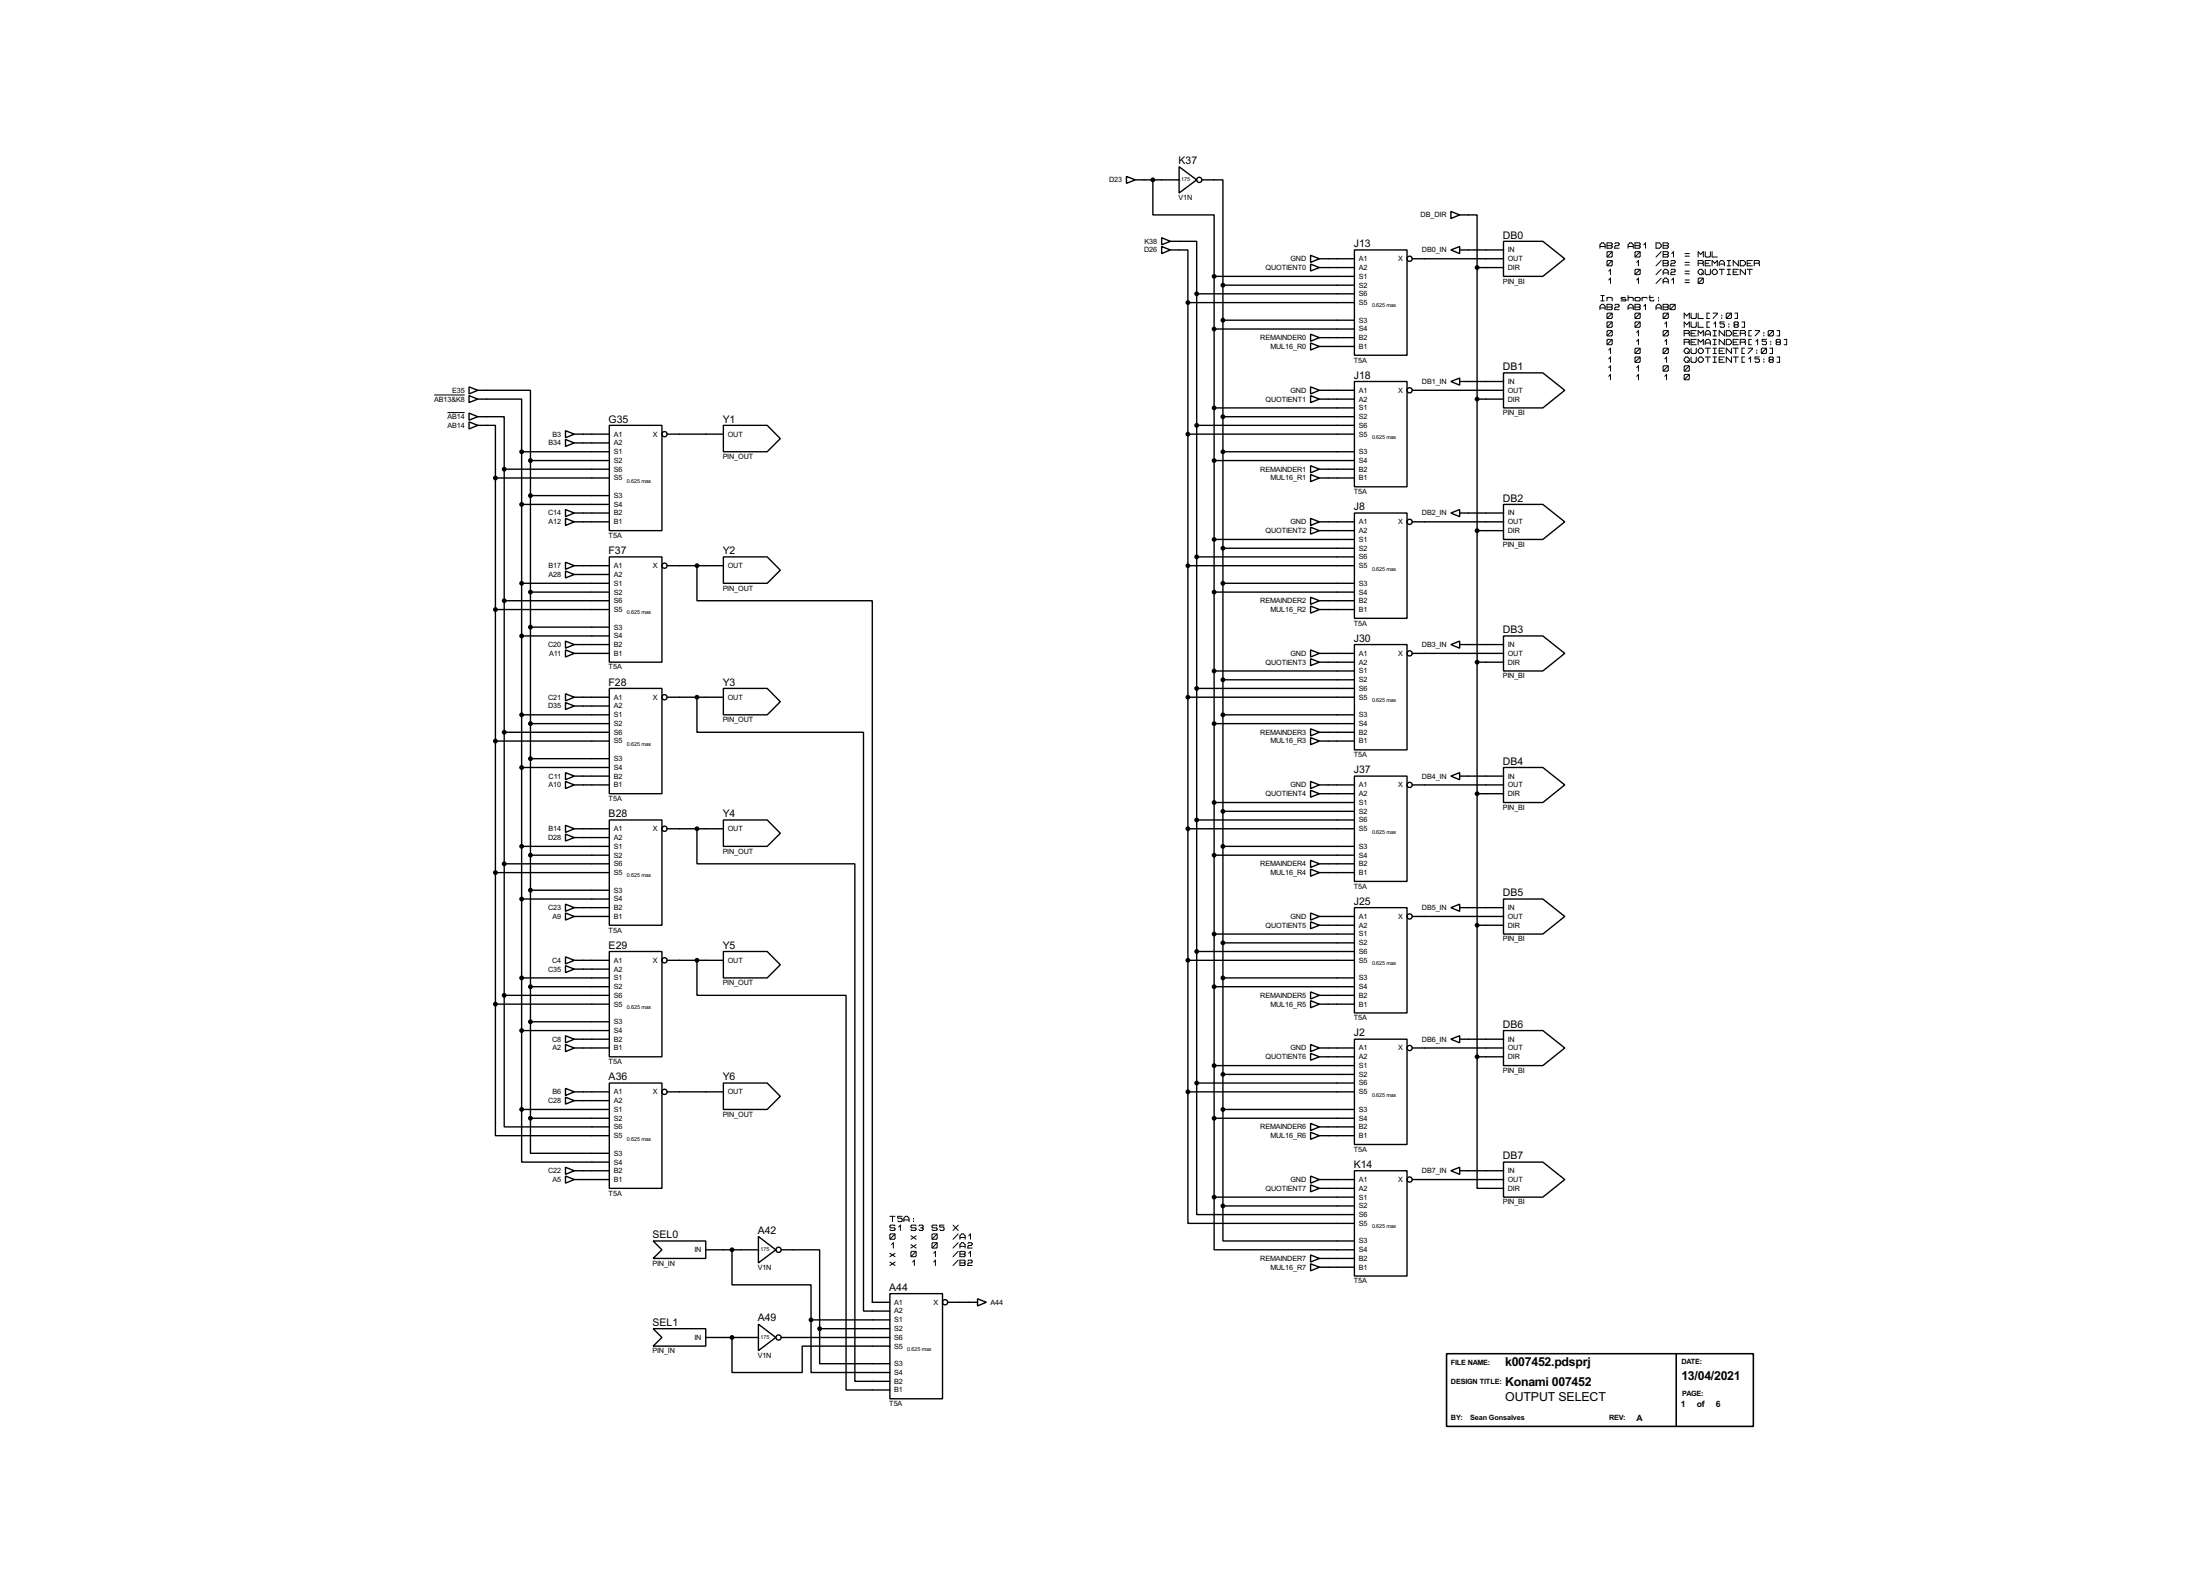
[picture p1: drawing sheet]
<svg xmlns="http://www.w3.org/2000/svg" width="637mm" height="460mm" viewBox="0 0 637 460" stroke-linecap="round" stroke-linejoin="round" font-family="sans-serif">
<g fill="none" stroke="#000" stroke-width=".4">
<path d="M326.4 51.1l2.6 1-2.6 1zM329 52.1h12.7M334.1 52.1v10.2h17.7v17.8M341.7 48.3l5.1 3.8-5.1 3.8zM348.3 52.1h6.1v30.5M336.6 68.9l2.5 1-2.5 1zM336.6 71.4l2.5 1-2.5 1.1zM339.1 69.9h7.7v15.2M339.1 72.4h5.1v15.3M379.8 74l2.5 1-2.5 1zM379.8 76.5l2.5 1-2.5 1zM382.3 75h10.2"/>
<path d="M382.3 77.5h10.2M392.5 72.4h15.2v30.5h-15.2zM409.2 75h26.5M420.4 61.3l2.6 1-2.6 1zM420.4 72.4l2.6-1v2.1zM423 62.3h5v15.2M423 72.4h12.7M428 77.5v228.6M428 77.5h7.7M435.7 69.9h11.4l6.3 5.1-6.3 5.1h-11.4zM344.2 87.7h48.3M344.2 87.7v228.6"/>
<path d="M346.8 85.1h45.7M346.8 85.1v228.6M351.8 80.1h40.7M351.8 80.1v266.7M351.8 95.3h40.7M354.4 82.6h38.1M354.4 92.8h38.1M354.4 82.6v266.7M379.8 99.4l2.5 1-2.5 1zM379.8 96.8l2.5 1-2.5 1.1zM382.3 97.8h10.2M135.9 119.7l2.6 1-2.6 1z"/>
<path d="M135.9 114.6l2.6 1-2.6 1zM135.9 112.1l2.6 1-2.6 1zM138.5 115.6h12.7v15.3M138.5 113.1h15.2v20.3M351.8 118.2h40.7M379.8 112.1l2.5 1-2.5 1zM379.8 114.6l2.5 1-2.5 1zM382.3 113.1h10.2M382.3 115.6h10.2M382.3 100.4h10.2M392.5 110.5h15.2v30.5h-15.2zM409.2 113.1h26.5"/>
<path d="M420.4 110.5l2.6-1v2.1zM423 110.5h12.7M428 115.6h7.7M435.7 108h11.4l6.3 5.1-6.3 5.1h-11.4zM135.9 122.2l2.6 1-2.6 1.1zM138.5 120.7h7.6v15.2M138.5 123.2h5.1v15.3M143.6 138.5h33M143.6 138.5v152.4M146.1 135.9h30.5M146.1 135.9v152.4M151.2 130.9h25.4"/>
<path d="M151.2 130.9v190.5M153.7 133.4h22.9M153.7 133.4v190.5M163.9 127.3l2.5 1-2.5 1zM163.9 124.8l2.5 1-2.5 1zM166.4 125.8h10.2M166.4 128.3h10.2M176.6 123.2h15.2v30.5h-15.2zM193.3 125.8h16.3M209.6 123.2h12.7l3.8 3.9-3.8 3.8h-12.7zM344.2 125.8h48.3M346.8 123.2h45.7"/>
<path d="M351.8 133.4h40.7M354.4 120.7h38.1M354.4 130.9h38.1M379.8 137.5l2.5 1-2.5 1zM379.8 134.9l2.5 1-2.5 1.1zM382.3 138.5h10.2M382.3 135.9h10.2M151.2 146.1h25.4M153.7 143.6h22.9M163.9 147.6l2.5 1-2.5 1.1zM163.9 150.2l2.5 1-2.5 1zM166.4 151.2h10.2"/>
<path d="M166.4 148.6h10.2M351.8 156.3h40.7M354.4 158.8h38.1M379.8 150.2l2.5 1-2.5 1zM379.8 152.7l2.5 1-2.5 1zM382.3 151.2h10.2M382.3 153.7h10.2M392.5 148.6h15.2v30.5h-15.2zM409.2 151.2h26.5M420.4 148.6l2.6-1v2.1zM423 148.6h12.7M428 153.7h7.7"/>
<path d="M435.7 146.1h11.4l6.3 5.1-6.3 5.1h-11.4zM143.6 176.6h33M146.1 174h30.5M151.2 169h25.4M153.7 171.5h22.9M163.9 162.9l2.5 1-2.5 1zM163.9 165.4l2.5 1-2.5 1zM166.4 163.9h10.2M166.4 166.4h10.2M176.6 161.3h15.2v30.5h-15.2zM193.3 163.9h16.3M202 163.9v10.1h50.8v203.2h5.1"/>
<path d="M209.6 161.3h12.7l3.8 3.9-3.8 3.8h-12.7zM344.2 163.9h48.3M346.8 161.3h45.7M351.8 171.5h40.7M354.4 169h38.1M379.8 175.6l2.5 1-2.5 1zM379.8 173l2.5 1-2.5 1.1zM382.3 176.6h10.2M382.3 174h10.2M151.2 184.2h25.4M153.7 181.7h22.9M163.9 185.7l2.5 1-2.5 1.1z"/>
<path d="M163.9 188.3l2.5 1-2.5 1zM166.4 189.3h10.2M166.4 186.7h10.2M176.6 199.4h15.2v30.5h-15.2zM209.6 199.4h12.7l3.8 3.9-3.8 3.8h-12.7zM346.8 199.4h45.7M351.8 194.4h40.7M354.4 196.9h38.1M379.8 188.3l2.5 1-2.5 1zM379.8 190.8l2.5 1-2.5 1zM382.3 189.3h10.2M382.3 191.8h10.2"/>
<path d="M392.5 186.7h15.2v30.5h-15.2zM409.2 189.3h26.5M420.4 186.7l2.6-1v2.1zM423 186.7h12.7M428 191.8h7.7M435.7 184.2h11.4l6.3 5.1-6.3 5.1h-11.4zM143.6 214.7h33M146.1 212.1h30.5M151.2 207.1h25.4M153.7 209.6h22.9M153.7 219.8h22.9M163.9 201l2.5 1-2.5 1z"/>
<path d="M163.9 203.5l2.5 1-2.5 1zM166.4 202h10.2M166.4 204.5h10.2M193.3 202h16.3M202 202v10.1h48.2v167.7h7.7M344.2 202h48.3M351.8 209.6h40.7M354.4 207.1h38.1M379.8 211.1l2.5 1-2.5 1.1zM379.8 213.7l2.5 1-2.5 1zM382.3 212.1h10.2M382.3 214.7h10.2"/>
<path d="M151.2 222.3h25.4M163.9 239.1l2.5 1-2.5 1zM163.9 223.8l2.5 1-2.5 1.1zM163.9 226.4l2.5 1-2.5 1zM166.4 227.4h10.2M166.4 224.8h10.2M176.6 237.5h15.2v30.5h-15.2zM209.6 237.5h12.7l3.8 3.9-3.8 3.8h-12.7zM346.8 237.5h45.7M351.8 232.5h40.7M354.4 235h38.1M379.8 226.4l2.5 1-2.5 1z"/>
<path d="M379.8 228.9l2.5 1-2.5 1zM382.3 227.4h10.2M382.3 229.9h10.2M392.5 224.8h15.2v30.5h-15.2zM409.2 227.4h26.5M420.4 224.8l2.6-1v2.1zM423 224.8h12.7M428 229.9h7.7M435.7 222.3h11.4l6.3 5.1-6.3 5.1h-11.4zM143.6 252.8h33M146.1 250.2h30.5M151.2 245.2h25.4"/>
<path d="M153.7 247.7h22.9M153.7 257.9h22.9M163.9 241.6l2.5 1-2.5 1zM166.4 240.1h10.2M166.4 242.6h10.2M193.3 240.1h16.3M202 240.1v10.1h45.7v149.9h10.2M344.2 240.1h48.3M351.8 247.7h40.7M354.4 245.2h38.1M379.8 251.8l2.5 1-2.5 1zM379.8 249.2l2.5 1-2.5 1.1z"/>
<path d="M382.3 252.8h10.2M382.3 250.2h10.2M151.2 260.4h25.4M163.9 277.2l2.5 1-2.5 1zM163.9 264.5l2.5 1-2.5 1zM163.9 261.9l2.5 1-2.5 1.1zM163.9 279.7l2.5 1-2.5 1zM166.4 265.5h10.2M166.4 278.2h10.2M166.4 262.9h10.2M176.6 275.6h15.2v30.5h-15.2zM193.3 278.2h16.3"/>
<path d="M202 278.2v10.1h43.2v114.3h12.7M209.6 275.6h12.7l3.8 3.9-3.8 3.8h-12.7zM344.2 278.2h48.3M346.8 275.6h45.7M351.8 270.6h40.7M354.4 273.1h38.1M379.8 264.5l2.5 1-2.5 1zM379.8 267l2.5 1-2.5 1zM382.3 265.5h10.2M382.3 268h10.2M392.5 262.9h15.2v30.5h-15.2zM409.2 265.5h26.5"/>
<path d="M420.4 262.9l2.6-1v2.1zM423 262.9h12.7M428 268h7.7M435.7 260.4h11.4l6.3 5.1-6.3 5.1h-11.4zM143.6 290.9v38.1h33M143.6 290.9h33M146.1 288.3v38.1h30.5M146.1 288.3h30.5M151.2 283.3h25.4M151.2 298.5h25.4M153.7 285.8h22.9M153.7 296h22.9"/>
<path d="M166.4 280.7h10.2M351.8 285.8h40.7M354.4 283.3h38.1M379.8 289.9l2.5 1-2.5 1zM379.8 287.3l2.5 1-2.5 1.1zM382.3 290.9h10.2M382.3 288.3h10.2M435.7 298.5h11.4l6.3 5.1-6.3 5.1h-11.4zM163.9 300l2.5 1-2.5 1.1zM163.9 302.6l2.5 1-2.5 1zM163.9 317.8l2.5 1-2.5 1zM163.9 315.3l2.5 1-2.5 1z"/>
<path d="M166.4 303.6h10.2M166.4 316.3h10.2M166.4 301h10.2M166.4 318.8h10.2M176.6 313.7h15.2v30.5h-15.2zM193.3 316.3h16.3M209.6 313.7h12.7l3.8 3.9-3.8 3.8h-12.7zM344.2 316.3v38.1h48.3M344.2 316.3h48.3M346.8 313.7v38.1h45.7M346.8 313.7h45.7M351.8 308.7h40.7"/>
<path d="M354.4 311.2h38.1M379.8 302.6l2.5 1-2.5 1zM379.8 305.1l2.5 1-2.5 1zM382.3 303.6h10.2M382.3 306.1h10.2M392.5 301h15.2v30.5h-15.2zM409.2 303.6h26.5M420.4 301l2.6-1v2.1zM423 301h12.7M428 306.1v38.1h7.7M428 306.1h7.7M151.2 321.4v15.2h25.4"/>
<path d="M151.2 321.4h25.4M153.7 323.9v10.2h22.9M153.7 323.9h22.9M163.9 338.1l2.5 1-2.5 1.1zM166.4 339.1h10.2M351.8 323.9h40.7M354.4 321.4h38.1M379.8 328l2.5 1-2.5 1zM379.8 325.4l2.5 1-2.5 1.1zM382.3 329h10.2M382.3 326.4h10.2M392.5 339.1h15.2v30.5h-15.2z"/>
<path d="M420.4 339.1l2.6-1v2.1zM423 339.1h12.7M435.7 336.6h11.4l6.3 5.1-6.3 5.1h-11.4zM163.9 340.7l2.5 1-2.5 1zM166.4 341.7h10.2M189.3 359.5h15.2v5h-15.2l2.5-2.5zM219.8 358.2l5 3.8-5 3.8zM351.8 346.8v15.2h40.7M351.8 346.8h40.7M354.4 349.3v10.2h38.1M354.4 349.3h38.1M379.8 340.7l2.5 1-2.5 1z"/>
<path d="M379.8 343.2l2.5 1-2.5 1zM382.3 341.7h10.2M382.3 344.2h10.2M409.2 341.7h26.5M204.5 362h15.3M212.1 362v10.2h22.9v10.1M226.4 362h11.1v22.9M257.9 374.7h15.2v30.5h-15.2zM274.6 377.2h8.7M283.3 376.2l2.5 1-2.5 1.1zM379.8 363.5l2.5 1-2.5 1.1zM379.8 366.1l2.5 1-2.5 1z"/>
<path d="M382.3 364.5h10.2M382.3 367.1h10.2M189.3 384.9h15.2v5h-15.2l2.5-2.5zM204.5 387.4h15.3M212.1 387.4v10.2h20.4v-7.7h25.4M219.8 383.6l5 3.8-5 3.8zM226.4 387.4h31.5M235 382.3v15.3h22.9M235 382.3h22.9M237.5 384.9v10.1h20.4M237.5 384.9h20.4"/>
<circle cx="347.5" cy="52.1" r=".75"/>
<circle cx="408.4" cy="75" r=".75"/>
<circle cx="408.4" cy="113.1" r=".75"/>
<circle cx="192.5" cy="125.8" r=".75"/>
<circle cx="408.4" cy="151.2" r=".75"/>
<circle cx="192.5" cy="163.9" r=".75"/>
<circle cx="408.4" cy="189.3" r=".75"/>
<circle cx="192.5" cy="202" r=".75"/>
<circle cx="408.4" cy="227.4" r=".75"/>
<circle cx="192.5" cy="240.1" r=".75"/>
<circle cx="192.5" cy="278.2" r=".75"/>
<circle cx="408.4" cy="265.5" r=".75"/>
<circle cx="192.5" cy="316.3" r=".75"/>
<circle cx="408.4" cy="303.6" r=".75"/>
<circle cx="408.4" cy="341.7" r=".75"/>
<circle cx="225.6" cy="362" r=".75"/>
<circle cx="273.8" cy="377.2" r=".75"/>
<circle cx="225.6" cy="387.4" r=".75"/>
</g>
<g fill="#000" stroke="#000" stroke-width=".4">
<circle cx="334" cy="52.1" r=".5"/>
<circle cx="428" cy="77.5" r=".5"/>
<circle cx="344.2" cy="87.7" r=".5"/>
<circle cx="346.7" cy="85.1" r=".5"/>
<circle cx="351.8" cy="95.3" r=".5"/>
<circle cx="351.8" cy="80.1" r=".5"/>
<circle cx="354.3" cy="82.6" r=".5"/>
<circle cx="354.3" cy="92.8" r=".5"/>
<circle cx="351.8" cy="118.2" r=".5"/>
<circle cx="428" cy="115.6" r=".5"/>
<circle cx="143.5" cy="138.5" r=".5"/>
<circle cx="146.1" cy="135.9" r=".5"/>
<circle cx="151.1" cy="130.9" r=".5"/>
<circle cx="153.7" cy="133.4" r=".5"/>
<circle cx="344.2" cy="125.8" r=".5"/>
<circle cx="346.7" cy="123.2" r=".5"/>
<circle cx="351.8" cy="133.4" r=".5"/>
<circle cx="354.3" cy="120.7" r=".5"/>
<circle cx="354.3" cy="130.9" r=".5"/>
<circle cx="151.1" cy="146.1" r=".5"/>
<circle cx="153.7" cy="143.6" r=".5"/>
<circle cx="351.8" cy="156.3" r=".5"/>
<circle cx="354.3" cy="158.8" r=".5"/>
<circle cx="428" cy="153.7" r=".5"/>
<circle cx="143.5" cy="176.6" r=".5"/>
<circle cx="146.1" cy="174" r=".5"/>
<circle cx="151.1" cy="169" r=".5"/>
<circle cx="153.7" cy="171.5" r=".5"/>
<circle cx="201.9" cy="163.9" r=".5"/>
<circle cx="344.2" cy="163.9" r=".5"/>
<circle cx="346.7" cy="161.3" r=".5"/>
<circle cx="351.8" cy="171.5" r=".5"/>
<circle cx="354.3" cy="169" r=".5"/>
<circle cx="151.1" cy="184.2" r=".5"/>
<circle cx="153.7" cy="181.7" r=".5"/>
<circle cx="346.7" cy="199.4" r=".5"/>
<circle cx="351.8" cy="194.4" r=".5"/>
<circle cx="354.3" cy="196.9" r=".5"/>
<circle cx="428" cy="191.8" r=".5"/>
<circle cx="143.5" cy="214.7" r=".5"/>
<circle cx="146.1" cy="212.1" r=".5"/>
<circle cx="151.1" cy="207.1" r=".5"/>
<circle cx="153.7" cy="219.8" r=".5"/>
<circle cx="153.7" cy="209.6" r=".5"/>
<circle cx="201.9" cy="202" r=".5"/>
<circle cx="344.2" cy="202" r=".5"/>
<circle cx="351.8" cy="209.6" r=".5"/>
<circle cx="354.3" cy="207.1" r=".5"/>
<circle cx="151.1" cy="222.3" r=".5"/>
<circle cx="346.7" cy="237.5" r=".5"/>
<circle cx="351.8" cy="232.5" r=".5"/>
<circle cx="354.3" cy="235" r=".5"/>
<circle cx="428" cy="229.9" r=".5"/>
<circle cx="143.5" cy="252.8" r=".5"/>
<circle cx="146.1" cy="250.2" r=".5"/>
<circle cx="151.1" cy="245.2" r=".5"/>
<circle cx="153.7" cy="257.9" r=".5"/>
<circle cx="153.7" cy="247.7" r=".5"/>
<circle cx="201.9" cy="240.1" r=".5"/>
<circle cx="344.2" cy="240.1" r=".5"/>
<circle cx="351.8" cy="247.7" r=".5"/>
<circle cx="354.3" cy="245.2" r=".5"/>
<circle cx="151.1" cy="260.4" r=".5"/>
<circle cx="201.9" cy="278.2" r=".5"/>
<circle cx="344.2" cy="278.2" r=".5"/>
<circle cx="346.7" cy="275.6" r=".5"/>
<circle cx="351.8" cy="270.6" r=".5"/>
<circle cx="354.3" cy="273.1" r=".5"/>
<circle cx="428" cy="268" r=".5"/>
<circle cx="143.5" cy="290.9" r=".5"/>
<circle cx="146.1" cy="288.3" r=".5"/>
<circle cx="151.1" cy="283.3" r=".5"/>
<circle cx="151.1" cy="298.5" r=".5"/>
<circle cx="153.7" cy="285.8" r=".5"/>
<circle cx="153.7" cy="296" r=".5"/>
<circle cx="351.8" cy="285.8" r=".5"/>
<circle cx="354.3" cy="283.3" r=".5"/>
<circle cx="344.2" cy="316.3" r=".5"/>
<circle cx="346.7" cy="313.7" r=".5"/>
<circle cx="351.8" cy="308.7" r=".5"/>
<circle cx="354.3" cy="311.2" r=".5"/>
<circle cx="428" cy="306.1" r=".5"/>
<circle cx="151.1" cy="321.4" r=".5"/>
<circle cx="153.7" cy="323.9" r=".5"/>
<circle cx="351.8" cy="323.9" r=".5"/>
<circle cx="354.3" cy="321.4" r=".5"/>
<circle cx="351.8" cy="346.8" r=".5"/>
<circle cx="354.3" cy="349.3" r=".5"/>
<circle cx="212.1" cy="362" r=".5"/>
<circle cx="212.1" cy="387.4" r=".5"/>
<circle cx="235" cy="382.3" r=".5"/>
<circle cx="237.5" cy="384.9" r=".5"/>
</g>
<g fill="none" stroke="#000" stroke-width=".29">
<path d="M463.6 71.9v-1l.5-.5h.5l.5 .5v1M463.6 71.4h1.5M465.7 70.4h1.2l.3 .2-.3 .6 .3 .5-.3 .2h-1.2zM465.7 71.2h1.2M465.9 72.9h1l.3 .3v1l-.3 .3h-1l-.2-.3v-1zM465.9 75.5h1l.3 .2v1.1l-.3 .2h-1l-.2-.2v-1.1zM466.2 78.6l.5-.6v1.6M467.2 72.9l-1.5 1.6M467.2 75.5l-1.5 1.5M467.9 70.6l.3-.2h.7l.3 .2-.3 .6h-.7l-.3 .2v.5h1.3M471.8 71.9v-1l.5-.5h.5l.5 .5v1M471.8 71.4h1.5"/>
<path d="M473.8 70.4h1.2l.3 .2-.3 .6 .3 .5-.3 .2h-1.2zM473.8 71.2h1.2M474 72.9h1l.3 .3v1l-.3 .3h-1l-.2-.3v-1zM474 78h1l.3 .3v1l-.3 .3h-1l-.2-.3v-1zM474.3 76l.5-.5v1.5M475.3 72.9l-1.5 1.6M475.3 78l-1.5 1.6M476.3 70.9l.5-.5v1.5M479.9 70.4h1l.5 .5v.5l-.5 .5h-1zM481.4 72.9l-1.5 1.6M481.4 75.5l-1.5 1.5M481.4 78l-1.5 1.6"/>
<path d="M481.9 70.4h1.3l.2 .2-.2 .6 .2 .5-.2 .2h-1.3zM481.9 71.2h1.3M481.9 72.9h1.3l.2 .3-.2 .5 .2 .5-.2 .3h-1.3zM481.9 75.5h1.3l.2 .2-.2 .6 .2 .5-.2 .2h-1.3zM481.9 79.6v-1l.5-.6h.5l.5 .6v1M481.9 73.7h1.3M481.9 76.3h1.3M481.9 79.1h1.5M484.2 75.7l.2-.2h.8l.2 .2-.2 .6h-.8l-.2 .2v.5h1.2M484.2 78.3l.2-.3h.8l.2 .3-.2 .5h-.8l-.2 .3v.5h1.2M484.4 73.5l.5-.6v1.6M488.3 73.5h1.2"/>
<path d="M488.3 74.2h1.2M488.3 76h1.2M488.3 76.8h1.2M488.3 78.6h1.2M488.3 79.3h1.2M492.1 74.5v-1.6l.7 .8 .8-.8v1.6M492.1 76.3h1.2M492.6 78h.5l.5 .6v.5l-.5 .5h-.5l-.5-.5v-.5zM493.1 79.1l.5 .5M493.3 76.3l.3-.3-.3-.5h-1.2v1.5M493.3 76.3l.3 .2v.5M494.1 72.9v1.3l.3 .3h1l.2-.3v-1.3"/>
<path d="M494.1 78v1.3l.3 .3h1l.2-.3v-1.3M494.1 76.3h1M495.6 75.5h-1.5v1.5h1.5M496.1 72.9v1.6h1.5M496.1 77v-1.5l.8 .8 .7-.8v1.5M496.6 78h.5l.5 .6v.5l-.5 .5h-.5l-.5-.5v-.5zM498.2 77v-1l.5-.5h.5l.5 .5v1M498.2 76.5h1.5M498.2 78h1.5M498.9 78v1.6M500.5 75.5h1M500.5 77h1"/>
<path d="M500.5 78h1M500.5 79.6h1M501 75.5v1.5M501 78v1.6M502.2 78.8h1M503.7 75.5v1.5l-1.5-1.5v1.5M503.7 78h-1.5v1.6h1.5M504.3 75.5h1l.5 .5v.5l-.5 .5h-1zM505.8 78v1.6l-1.5-1.6v1.6M506.3 76.3h1M506.3 78h1.5M507 78v1.6"/>
<path d="M507.8 75.5h-1.5v1.5h1.5M508.3 76.3h1.3M509.6 76.3l.2-.3-.2-.5h-1.3v1.5M509.6 76.3l.2 .2v.5M463.6 89.7v-1l.5-.5h.5l.5 .5v1M463.6 89.2h1.5M463.9 85.6h1M463.9 87.2h1M464.4 85.6v1.6M465.7 86.2v1M465.7 88.2h1.2l.3 .2-.3 .6 .3 .5-.3 .2h-1.2zM465.7 86.4l.2-.2h1l.3 .2v.8"/>
<path d="M465.7 89h1.2M465.9 90.7h1l.3 .3v1l-.3 .3h-1l-.2-.3v-1zM465.9 93.3h1l.3 .2v1.1l-.3 .2h-1l-.2-.2v-1.1zM465.9 95.8h1l.3 .2v1.1l-.3 .2h-1l-.2-.2v-1.1zM465.9 98.3h1l.3 .3v1l-.3 .3h-1l-.2-.3v-1zM466.2 81.1l.5-.5v1.5M467.2 90.7l-1.5 1.6M467.2 93.3l-1.5 1.5M467.2 95.8l-1.5 1.5M467.2 98.3l-1.5 1.6M467.9 88.4l.3-.2h.7l.3 .2-.3 .6h-.7l-.3 .2v.5h1.3M471 86.2h-1l-.3 .2 .3 .3h1l.2 .2-.2 .3h-1.3"/>
<path d="M471.8 85.6v1.6M471.8 89.7v-1l.5-.5h.5l.5 .5v1M471.8 86.4l.2-.2h1l.3 .2v.8M471.8 89.2h1.5M473.8 88.2h1.2l.3 .2-.3 .6 .3 .5-.3 .2h-1.2zM473.8 89h1.2M474 86.2h1l.3 .2v.5l-.3 .3h-1l-.2-.3v-.5zM474 90.7h1l.3 .3v1l-.3 .3h-1l-.2-.3v-1zM474 93.3h1l.3 .2v1.1l-.3 .2h-1l-.2-.2v-1.1zM474.3 81.1l.5-.5v1.5M474.3 96.3l.5-.5v1.5M474.3 98.9l.5-.6v1.6"/>
<path d="M475.3 90.7l-1.5 1.6M475.3 93.3l-1.5 1.5M475.8 86.4l.3-.2h1l.2 .2M475.8 86.2v1M476.3 88.7l.5-.5v1.5M477.8 86.2h1.3M478.1 85.6v1.3l.2 .3h.8l.2-.3M479.9 89.7v-1l.5-.5h.5l.5 .5v1M479.9 89.2h1.5M480.6 86.2v.2M480.6 86.9v.3M481.4 80.6l-1.5 1.5"/>
<path d="M481.9 82.1v-1l.5-.5h.5l.5 .5v1M481.9 88.2h1.3l.2 .2-.2 .6 .2 .5-.2 .2h-1.3zM481.9 81.6h1.5M481.9 89h1.3M482.2 90.7h1l.2 .3v1l-.2 .3h-1l-.3-.3v-1zM482.2 95.8h1l.2 .2v1.1l-.2 .2h-1l-.3-.2v-1.1zM482.4 93.8l.5-.5v1.5M482.4 98.9l.5-.6v1.6M483.4 90.7l-1.5 1.6M483.4 95.8l-1.5 1.5M483.9 88.4l.3-.2h1l.2 .2v1.1l-.2 .2h-1l-.3-.2zM484.4 81.1l.5-.5v1.5"/>
<path d="M485.4 88.2l-1.5 1.5M488 92.3v-1.6l.8 .8 .7-.8v1.6M488 94.8v-1.5l.8 .8 .7-.8v1.5M488 96.6h1.3M488 99.1h1.3M488.3 81.1h1.2M488.3 81.9h1.2M489.3 96.6l.2-.3-.2-.5h-1.3v1.5M489.3 99.1l.2-.2-.2-.6h-1.3v1.6M489.3 96.6l.2 .2v.5M489.3 99.1l.2 .3v.5M490 90.7v1.3l.3 .3h1l.2-.3v-1.3"/>
<path d="M490 93.3v1.3l.3 .2h1l.2-.2v-1.3M490 96.6h1M490 99.1h1M491.5 95.8h-1.5v1.5h1.5M491.5 98.3h-1.5v1.6h1.5M492.1 90.7v1.6h1.5M492.1 93.3v1.5h1.5M492.1 97.3v-1.5l.7 .8 .8-.8v1.5M492.1 99.9v-1.6l.7 .8 .8-.8v1.6M492.3 80.6h1l.3 .2v1.1l-.3 .2h-1l-.2-.2v-1.1zM493.6 80.6l-1.5 1.5M494.1 97.3v-1l.5-.5h.5l.5 .5v1"/>
<path d="M494.1 99.9v-1l.5-.6h.5l.5 .6v1M494.1 96.8h1.5M494.1 99.4h1.5M495.4 90.7h-.8v1.6h.8M495.4 93.3h-.8v1.5h.8M496.4 90.7h1.2v.3l-1.2 1.3M496.4 95.8h1M496.4 97.3h1M496.4 98.3h1M496.4 99.9h1M496.6 93.8l.5-.5v1.5M496.9 95.8v1.5"/>
<path d="M496.9 98.3v1.6M498.9 91.3v.2M498.9 92v.3M499.7 95.8v1.5l-1.5-1.5v1.5M499.7 98.3v1.6l-1.5-1.6v1.6M499.7 93.3h-1.3v.5h1l.3 .3v.5l-.3 .2h-.7l-.3-.2M500.2 95.8h1l.5 .5v.5l-.5 .5h-1zM500.2 98.3h1l.5 .6v.5l-.5 .5h-1zM500.5 90.7h1l.2 .3v1l-.2 .3h-1l-.3-.3v-1zM501 93.8v.3M501 94.6v.2M501.7 90.7l-1.5 1.6"/>
<path d="M502.2 96.6h1M502.2 99.1h1M502.7 94.1l-.2-.3 .2-.5h.8l.2 .2-.2 .6M502.7 94.1l-.2 .2 .2 .5h.8l.2-.2-.2-.5M502.7 90.7h.8v1.6h-.8M502.7 94.1h.8M503.7 95.8h-1.5v1.5h1.5M503.7 98.3h-1.5v1.6h1.5M504.3 96.6h1.2M504.3 99.1h1.2M504.8 93.3h.7v1.5h-.7M505.5 96.6l.3-.3-.3-.5h-1.2v1.5"/>
<path d="M505.5 99.1l.3-.2-.3-.6h-1.2v1.6M505.5 96.6l.3 .2v.5M505.5 99.1l.3 .3v.5M507.5 95.8h-.7v1.5h.7M507.5 98.3h-.7v1.6h.7M508.6 95.8h1.2v.2l-1.2 1.3M508.8 98.9l.5-.6v1.6M511.1 96.3v.3M511.1 97.1v.2M511.9 98.3h-1.3v.6h1l.3 .2v.5l-.3 .3h-.7l-.3-.3M512.6 95.8h1l.3 .2v1.1l-.3 .2h-1l-.2-.2v-1.1zM513.1 98.9v.2"/>
<path d="M513.1 99.6v.3M513.9 95.8l-1.5 1.5M514.9 95.8h.8v1.5h-.8M514.9 99.1l-.2-.2 .2-.6h.8l.2 .3-.2 .5M514.9 99.1l-.2 .3 .2 .5h.8l.2-.3-.2-.5M514.9 99.1h.8M517 98.3h.7v1.6h-.7M125.8 114.4h8.9M129.7 119.5h5M466.2 101.4l.5-.5v1.5M466.2 104l.5-.6v1.6M466.2 106.5l.5-.5v1.5"/>
<path d="M466.2 109l.5-.5v1.5M474 100.9h1l.3 .2v1.1l-.3 .2h-1l-.2-.2v-1.1zM474 103.4h1l.3 .3v1l-.3 .3h-1l-.2-.3v-1zM474.3 106.5l.5-.5v1.5M474.3 109l.5-.5v1.5M475.3 100.9l-1.5 1.5M475.3 103.4l-1.5 1.6M482.2 100.9h1l.2 .2v1.1l-.2 .2h-1l-.3-.2v-1.1zM482.2 106h1l.2 .2v1.1l-.2 .2h-1l-.3-.2v-1.1zM482.4 104l.5-.6v1.6M482.4 109l.5-.5v1.5M483.4 100.9l-1.5 1.5"/>
<path d="M483.4 106l-1.5 1.5M488 108.7l.3-.2h1l.2 .2v1.1l-.2 .2h-1l-.3-.2zM488.3 106h1l.2 .2v1.1l-.2 .2h-1l-.3-.2v-1.1zM488.5 100.9h.5l.5 .5v.5l-.5 .5h-.5l-.5-.5v-.5zM488.5 103.4h.5l.5 .6v.5l-.5 .5h-.5l-.5-.5v-.5zM489 101.9l.5 .5M489 104.5l.5 .5M489.5 106l-1.5 1.5M489.5 108.5l-1.5 1.5M490 100.9v1.3l.3 .2h1l.2-.2v-1.3M490 103.4v1.3l.3 .3h1l.2-.3v-1.3M492.6 100.9h.5l.5 .5v.5l-.5 .5h-.5l-.5-.5v-.5z"/>
<path d="M492.6 103.4h.5l.5 .6v.5l-.5 .5h-.5l-.5-.5v-.5zM494.1 100.9h1.5M494.1 103.4h1.5M494.9 100.9v1.5M494.9 103.4v1.6M496.4 100.9h1M496.4 102.4h1M496.4 103.4h1M496.4 105h1M496.9 100.9v1.5M496.9 103.4v1.6M498.2 101.7h1"/>
<path d="M498.2 104.2h1M499.7 100.9h-1.5v1.5h1.5M499.7 103.4h-1.5v1.6h1.5M501.7 100.9v1.5l-1.5-1.5v1.5M501.7 103.4v1.6l-1.5-1.6v1.6M502.2 100.9h1.5M502.2 103.4h1.5M503 100.9v1.5M503 103.4v1.6M505.5 100.9h-.7v1.5h.7M505.5 103.4h-.7v1.6h.7M506.5 100.9h1.3v.2l-1.3 1.3"/>
<path d="M506.8 104l.5-.6v1.6M509.1 101.4v.3M509.1 102.2v.2M509.8 103.4h-1.2v.6h1l.2 .2v.5l-.2 .3h-.8l-.2-.3M510.6 100.9h1l.3 .2v1.1l-.3 .2h-1l-.2-.2v-1.1zM511.1 104v.2M511.1 104.7v.3M511.9 100.9l-1.5 1.5M512.9 104.2l-.3-.2 .3-.6h.7l.3 .3-.3 .5M512.9 104.2l-.3 .3 .3 .5h.7l.3-.3-.3-.5M512.9 100.9h.7v1.5h-.7M512.9 104.2h.7"/>
<path d="M514.9 103.4h.8v1.6h-.8M257.9 352.3h1.5M257.9 357.7l.2-.3h1l.3 .3v1l-.3 .3h-1l-.2-.3zM258.6 352.3v1.6M259.4 355.1l-.3-.2h-1l-.2 .2 .2 .6h1l.3 .2-.3 .5h-1l-.2-.2M259.4 357.4l-1.5 1.6M260.4 355.4l.5-.5v1.5M261.4 352.3h-1.2v.6h1l.2 .2v.5l-.2 .3h-.8l-.2-.3M261.9 353.9v-1l.5-.6h.5l.5 .6v1M261.9 353.4h1.5M264 358l1.5 1M264.7 352.9v.2"/>
<path d="M264.7 353.6v.3M265.5 355.1l-.3-.2h-1l-.2 .2 .2 .6h1l.3 .2-.3 .5h-1l-.2-.2M265.5 358l-1.5 1M266.3 355.1l.2-.2h.8l.2 .2-.2 .6M266.8 355.7h.5M267.3 355.7l.2 .2-.2 .5h-.8l-.2-.2M270.1 357.7l.2-.3h1l.3 .3v1l-.3 .3h-1l-.2-.3zM271.6 355.1l-.3-.2h-1l-.2 .2 .2 .6h1l.3 .2-.3 .5h-1l-.2-.2M271.6 357.4l-1.5 1.6M271.6 360l-1.5 1.5M273.6 354.9h-1.3v.5h1l.3 .3v.5l-.3 .2h-.7l-.3-.2M276.2 354.9l1.5 1.5"/>
<path d="M277.7 354.9l-1.5 1.5M277.7 357.4l-1.5 1.6M277.7 360l-1.5 1.5M278.2 359v-1l.5-.6h.5l.5 .6v1M278.2 358.5h1.5M280.7 358l.5-.6v1.6M257.9 363l1.5 1M257.9 365.6l1.5 1M258.4 360.5l.5-.5v1.5M259.4 363l-1.5 1M259.4 365.6l-1.5 1M264 362.7l.2-.2h1l.3 .2v1.1l-.3 .2h-1l-.2-.2z"/>
<path d="M264 360.5l1.5 1M264.5 365.6l.5-.6v1.6M265.5 360.5l-1.5 1M265.5 362.5l-1.5 1.5M270.1 360.2l.2-.2h1l.3 .2v1.1l-.3 .2h-1l-.2-.2zM270.6 363l.5-.5v1.5M270.6 365.6l.5-.6v1.6M277.7 362.5l-1.5 1.5M277.7 365l-1.5 1.6M278.2 362.5h1.2l.3 .2-.3 .6 .3 .5-.3 .2h-1.2zM278.2 361.5v-1l.5-.5h.5l.5 .5v1M278.2 365h1.2l.3 .3-.3 .5 .3 .5-.3 .3h-1.2z"/>
<path d="M278.2 361h1.5M278.2 363.3h1.2M278.2 365.8h1.2M280.5 365.3l.2-.3h.8l.2 .3-.2 .5h-.8l-.2 .3v.5h1.2M280.5 360.2l.2-.2h.8l.2 .2-.2 .6h-.8l-.2 .2v.5h1.2M280.7 363l.5-.5v1.5"/>
</g>
<path d="M419.2 392.1h88.9v21.1h-88.9zM485.7 392.1v21.1" fill="none" stroke="#000" stroke-width=".45"/>
<g font-size="4">
<text x="436.2" y="395.7">k007452.pdsprj</text>
<text x="436.2" y="401.4">Konami 007452</text>
<text x="487.2" y="399.7">13/04/2021</text>
<text x="436.2" y="405.8">OUTPUT SELECT</text>
</g>
<g font-size="3.4">
<text x="341.5" y="47.5">K37</text>
<text x="392.3" y="71.6">J13</text>
<text x="435.5" y="69.1">DB0</text>
<text x="435.5" y="107.2">DB1</text>
<text x="392.3" y="109.7">J18</text>
<text x="176.4" y="122.4">G35</text>
<text x="209.4" y="122.4">Y1</text>
<text x="392.3" y="147.8">J8</text>
<text x="435.5" y="145.3">DB2</text>
<text x="176.4" y="160.5">F37</text>
<text x="209.4" y="160.5">Y2</text>
<text x="392.3" y="185.9">J30</text>
<text x="435.5" y="183.4">DB3</text>
<text x="176.4" y="198.6">F28</text>
<text x="209.4" y="198.6">Y3</text>
<text x="435.5" y="221.5">DB4</text>
<text x="392.3" y="224">J37</text>
<text x="176.4" y="236.7">B28</text>
<text x="209.4" y="236.7">Y4</text>
<text x="392.3" y="262.1">J25</text>
<text x="435.5" y="259.6">DB5</text>
<text x="176.4" y="274.8">E29</text>
<text x="209.4" y="274.8">Y5</text>
<text x="435.5" y="297.7">DB6</text>
<text x="392.3" y="300.2">J2</text>
<text x="176.4" y="312.9">A36</text>
<text x="209.4" y="312.9">Y6</text>
<text x="435.5" y="335.8">DB7</text>
<text x="392.3" y="338.3">K14</text>
<text x="189.1" y="358.7">SEL0</text>
<text x="219.6" y="357.4">A42</text>
<text x="257.7" y="373.9">A44</text>
<text x="219.6" y="382.8">A49</text>
<text x="189.1" y="384.1">SEL1</text>
</g>
<g font-size="2.8">
<text x="487.1" y="407.4">1</text>
<text x="491.7" y="407.4">of</text>
<text x="497.2" y="407.4">6</text>
<text x="474.2" y="411.5">A</text>
</g>
<g font-size="2.4">
<text x="321.4" y="52.8">D23</text>
<text x="341.5" y="58">V1N</text>
<text x="411.7" y="62.9">DB_DIR</text>
<text x="331.7" y="70.6">K38</text>
<text x="331.5" y="73.1">D26</text>
<text x="373.9" y="75.6">GND</text>
<text x="393.8" y="75.6">A1</text>
<text x="405.1" y="75.6">X</text>
<text x="412" y="73.1">DB0_IN</text>
<text x="436.9" y="75.6">OUT</text>
<text x="436.9" y="73.1">IN</text>
<text x="366.7" y="78.2">QUOTIENT0</text>
<text x="393.8" y="78.2">A2</text>
<text x="393.8" y="80.8">S1</text>
<text x="393.8" y="83.3">S2</text>
<text x="435.5" y="82.2">PIN_BI</text>
<text x="436.9" y="78.2">DIR</text>
<text x="393.8" y="85.8">S6</text>
<text x="393.8" y="88.3">S5</text>
<text x="393.8" y="93.5">S3</text>
<text x="393.8" y="96">S4</text>
<text x="365.2" y="98.5">REMAINDER0</text>
<text x="368.1" y="101">MUL16_R0</text>
<text x="393.8" y="98.5">B2</text>
<text x="393.8" y="101">B1</text>
<text x="392.3" y="105">T5A</text>
<text x="131" y="113.7">E35</text>
<text x="373.9" y="113.7">GND</text>
<text x="393.8" y="113.7">A1</text>
<text x="405.1" y="113.7">X</text>
<text x="412" y="111.2">DB1_IN</text>
<text x="436.9" y="113.7">OUT</text>
<text x="436.9" y="111.2">IN</text>
<text x="125.8" y="116.3">AB13&amp;K8</text>
<text x="366.7" y="116.3">QUOTIENT1</text>
<text x="393.8" y="116.3">A2</text>
<text x="393.8" y="118.9">S1</text>
<text x="436.9" y="116.3">DIR</text>
<text x="129.7" y="121.4">AB14</text>
<text x="129.7" y="123.9">AB14</text>
<text x="393.8" y="121.4">S2</text>
<text x="393.8" y="123.9">S6</text>
<text x="435.5" y="120.3">PIN_BI</text>
<text x="159" y="129">B34</text>
<text x="160.1" y="126.4">B3</text>
<text x="177.9" y="126.4">A1</text>
<text x="177.9" y="129">A2</text>
<text x="177.9" y="131.6">S1</text>
<text x="189.2" y="126.4">X</text>
<text x="210.9" y="126.4">OUT</text>
<text x="393.8" y="126.4">S5</text>
<text x="393.8" y="131.6">S3</text>
<text x="177.9" y="134.1">S2</text>
<text x="177.9" y="136.6">S6</text>
<text x="209.4" y="133">PIN_OUT</text>
<text x="365.2" y="136.6">REMAINDER1</text>
<text x="393.8" y="134.1">S4</text>
<text x="393.8" y="136.6">B2</text>
<text x="177.9" y="139.2">S5</text>
<text x="368.1" y="139.2">MUL16_R1</text>
<text x="392.3" y="143.1">T5A</text>
<text x="393.8" y="139.2">B1</text>
<text x="158.8" y="149.3">C14</text>
<text x="177.9" y="144.3">S3</text>
<text x="177.9" y="146.8">S4</text>
<text x="177.9" y="149.3">B2</text>
<text x="412" y="149.3">DB2_IN</text>
<text x="436.9" y="149.3">IN</text>
<text x="159" y="151.9">A12</text>
<text x="176.4" y="155.8">T5A</text>
<text x="177.9" y="151.9">B1</text>
<text x="366.7" y="154.4">QUOTIENT2</text>
<text x="373.9" y="151.9">GND</text>
<text x="393.8" y="151.9">A1</text>
<text x="393.8" y="154.4">A2</text>
<text x="405.1" y="151.9">X</text>
<text x="436.9" y="151.9">OUT</text>
<text x="436.9" y="154.4">DIR</text>
<text x="393.8" y="157">S1</text>
<text x="393.8" y="159.5">S2</text>
<text x="435.5" y="158.4">PIN_BI</text>
<text x="159" y="164.6">B17</text>
<text x="159" y="167.1">A28</text>
<text x="177.9" y="164.6">A1</text>
<text x="177.9" y="167.1">A2</text>
<text x="189.2" y="164.6">X</text>
<text x="210.9" y="164.6">OUT</text>
<text x="393.8" y="162">S6</text>
<text x="393.8" y="164.6">S5</text>
<text x="177.9" y="169.7">S1</text>
<text x="177.9" y="172.2">S2</text>
<text x="209.4" y="171.1">PIN_OUT</text>
<text x="393.8" y="169.7">S3</text>
<text x="393.8" y="172.2">S4</text>
<text x="177.9" y="174.7">S6</text>
<text x="177.9" y="177.3">S5</text>
<text x="365.2" y="174.7">REMAINDER2</text>
<text x="368.1" y="177.3">MUL16_R2</text>
<text x="393.8" y="174.7">B2</text>
<text x="393.8" y="177.3">B1</text>
<text x="177.9" y="182.4">S3</text>
<text x="177.9" y="184.9">S4</text>
<text x="392.3" y="181.2">T5A</text>
<text x="158.8" y="187.4">C20</text>
<text x="159.1" y="190">A11</text>
<text x="177.9" y="187.4">B2</text>
<text x="177.9" y="190">B1</text>
<text x="373.9" y="190">GND</text>
<text x="393.8" y="190">A1</text>
<text x="405.1" y="190">X</text>
<text x="412" y="187.4">DB3_IN</text>
<text x="436.9" y="190">OUT</text>
<text x="436.9" y="187.4">IN</text>
<text x="176.4" y="193.9">T5A</text>
<text x="366.7" y="192.5">QUOTIENT3</text>
<text x="393.8" y="192.5">A2</text>
<text x="393.8" y="195.1">S1</text>
<text x="393.8" y="197.6">S2</text>
<text x="435.5" y="196.5">PIN_BI</text>
<text x="436.9" y="192.5">DIR</text>
<text x="158.8" y="202.7">C21</text>
<text x="177.9" y="202.7">A1</text>
<text x="189.2" y="202.7">X</text>
<text x="210.9" y="202.7">OUT</text>
<text x="393.8" y="200.1">S6</text>
<text x="393.8" y="202.7">S5</text>
<text x="158.8" y="205.2">D35</text>
<text x="177.9" y="205.2">A2</text>
<text x="177.9" y="207.8">S1</text>
<text x="209.4" y="209.2">PIN_OUT</text>
<text x="393.8" y="207.8">S3</text>
<text x="177.9" y="210.3">S2</text>
<text x="177.9" y="212.8">S6</text>
<text x="177.9" y="215.4">S5</text>
<text x="365.2" y="212.8">REMAINDER3</text>
<text x="368.1" y="215.4">MUL16_R3</text>
<text x="393.8" y="210.3">S4</text>
<text x="393.8" y="212.8">B2</text>
<text x="393.8" y="215.4">B1</text>
<text x="177.9" y="220.5">S3</text>
<text x="392.3" y="219.3">T5A</text>
<text x="159" y="225.5">C11</text>
<text x="177.9" y="223">S4</text>
<text x="177.9" y="225.5">B2</text>
<text x="412" y="225.5">DB4_IN</text>
<text x="436.9" y="225.5">IN</text>
<text x="159" y="228.1">A10</text>
<text x="176.4" y="232">T5A</text>
<text x="177.9" y="228.1">B1</text>
<text x="366.7" y="230.6">QUOTIENT4</text>
<text x="373.9" y="228.1">GND</text>
<text x="393.8" y="228.1">A1</text>
<text x="393.8" y="230.6">A2</text>
<text x="393.8" y="233.2">S1</text>
<text x="405.1" y="228.1">X</text>
<text x="436.9" y="228.1">OUT</text>
<text x="436.9" y="230.6">DIR</text>
<text x="393.8" y="235.7">S2</text>
<text x="393.8" y="238.2">S6</text>
<text x="435.5" y="234.6">PIN_BI</text>
<text x="158.8" y="243.3">D28</text>
<text x="159" y="240.8">B14</text>
<text x="177.9" y="240.8">A1</text>
<text x="177.9" y="243.3">A2</text>
<text x="177.9" y="245.9">S1</text>
<text x="189.2" y="240.8">X</text>
<text x="210.9" y="240.8">OUT</text>
<text x="393.8" y="240.8">S5</text>
<text x="393.8" y="245.9">S3</text>
<text x="177.9" y="248.4">S2</text>
<text x="177.9" y="250.9">S6</text>
<text x="209.4" y="247.3">PIN_OUT</text>
<text x="365.2" y="250.9">REMAINDER4</text>
<text x="393.8" y="248.4">S4</text>
<text x="393.8" y="250.9">B2</text>
<text x="177.9" y="253.5">S5</text>
<text x="368.1" y="253.5">MUL16_R4</text>
<text x="392.3" y="257.4">T5A</text>
<text x="393.8" y="253.5">B1</text>
<text x="158.8" y="263.6">C23</text>
<text x="177.9" y="258.6">S3</text>
<text x="177.9" y="261.1">S4</text>
<text x="177.9" y="263.6">B2</text>
<text x="412" y="263.6">DB5_IN</text>
<text x="436.9" y="263.6">IN</text>
<text x="160.1" y="266.2">A9</text>
<text x="177.9" y="266.2">B1</text>
<text x="366.7" y="268.7">QUOTIENT5</text>
<text x="373.9" y="266.2">GND</text>
<text x="393.8" y="266.2">A1</text>
<text x="393.8" y="268.7">A2</text>
<text x="405.1" y="266.2">X</text>
<text x="436.9" y="266.2">OUT</text>
<text x="436.9" y="268.7">DIR</text>
<text x="176.4" y="270.1">T5A</text>
<text x="393.8" y="271.3">S1</text>
<text x="393.8" y="273.8">S2</text>
<text x="435.5" y="272.7">PIN_BI</text>
<text x="158.8" y="281.4">C35</text>
<text x="160" y="278.9">C4</text>
<text x="177.9" y="278.9">A1</text>
<text x="177.9" y="281.4">A2</text>
<text x="189.2" y="278.9">X</text>
<text x="210.9" y="278.9">OUT</text>
<text x="393.8" y="276.3">S6</text>
<text x="393.8" y="278.9">S5</text>
<text x="177.9" y="284">S1</text>
<text x="177.9" y="286.5">S2</text>
<text x="209.4" y="285.4">PIN_OUT</text>
<text x="393.8" y="284">S3</text>
<text x="393.8" y="286.5">S4</text>
<text x="177.9" y="289">S6</text>
<text x="177.9" y="291.6">S5</text>
<text x="365.2" y="289">REMAINDER5</text>
<text x="368.1" y="291.6">MUL16_R5</text>
<text x="393.8" y="289">B2</text>
<text x="393.8" y="291.6">B1</text>
<text x="177.9" y="296.7">S3</text>
<text x="177.9" y="299.2">S4</text>
<text x="392.3" y="295.5">T5A</text>
<text x="160" y="301.7">C8</text>
<text x="160.1" y="304.3">A2</text>
<text x="177.9" y="301.7">B2</text>
<text x="177.9" y="304.3">B1</text>
<text x="373.9" y="304.3">GND</text>
<text x="393.8" y="304.3">A1</text>
<text x="405.1" y="304.3">X</text>
<text x="412" y="301.7">DB6_IN</text>
<text x="436.9" y="304.3">OUT</text>
<text x="436.9" y="301.7">IN</text>
<text x="176.4" y="308.2">T5A</text>
<text x="366.7" y="306.8">QUOTIENT6</text>
<text x="393.8" y="306.8">A2</text>
<text x="393.8" y="309.4">S1</text>
<text x="393.8" y="311.9">S2</text>
<text x="435.5" y="310.8">PIN_BI</text>
<text x="436.9" y="306.8">DIR</text>
<text x="160.1" y="317">B6</text>
<text x="177.9" y="317">A1</text>
<text x="189.2" y="317">X</text>
<text x="210.9" y="317">OUT</text>
<text x="393.8" y="314.4">S6</text>
<text x="393.8" y="317">S5</text>
<text x="158.8" y="319.5">C28</text>
<text x="177.9" y="319.5">A2</text>
<text x="177.9" y="322.1">S1</text>
<text x="209.4" y="323.5">PIN_OUT</text>
<text x="393.8" y="322.1">S3</text>
<text x="177.9" y="324.6">S2</text>
<text x="177.9" y="327.1">S6</text>
<text x="177.9" y="329.7">S5</text>
<text x="365.2" y="327.1">REMAINDER6</text>
<text x="368.1" y="329.7">MUL16_R6</text>
<text x="393.8" y="324.6">S4</text>
<text x="393.8" y="327.1">B2</text>
<text x="393.8" y="329.7">B1</text>
<text x="177.9" y="334.8">S3</text>
<text x="392.3" y="333.6">T5A</text>
<text x="158.8" y="339.8">C22</text>
<text x="177.9" y="337.3">S4</text>
<text x="177.9" y="339.8">B2</text>
<text x="412" y="339.8">DB7_IN</text>
<text x="436.9" y="339.8">IN</text>
<text x="160.1" y="342.4">A5</text>
<text x="176.4" y="346.3">T5A</text>
<text x="177.9" y="342.4">B1</text>
<text x="366.7" y="344.9">QUOTIENT7</text>
<text x="373.9" y="342.4">GND</text>
<text x="393.8" y="342.4">A1</text>
<text x="393.8" y="344.9">A2</text>
<text x="393.8" y="347.5">S1</text>
<text x="405.1" y="342.4">X</text>
<text x="436.9" y="342.4">OUT</text>
<text x="436.9" y="344.9">DIR</text>
<text x="393.8" y="350">S2</text>
<text x="393.8" y="352.5">S6</text>
<text x="435.5" y="348.9">PIN_BI</text>
<text x="393.8" y="355.1">S5</text>
<text x="201.3" y="362.7">IN</text>
<text x="365.2" y="365.2">REMAINDER7</text>
<text x="393.8" y="360.2">S3</text>
<text x="393.8" y="362.7">S4</text>
<text x="393.8" y="365.2">B2</text>
<text x="189.1" y="366.6">PIN_IN</text>
<text x="219.6" y="367.9">V1N</text>
<text x="368.1" y="367.8">MUL16_R7</text>
<text x="392.3" y="371.7">T5A</text>
<text x="393.8" y="367.8">B1</text>
<text x="259.1" y="377.9">A1</text>
<text x="270.5" y="377.9">X</text>
<text x="287.1" y="377.9">A44</text>
<text x="259.1" y="380.5">A2</text>
<text x="259.1" y="383">S1</text>
<text x="201.3" y="388.1">IN</text>
<text x="259.1" y="385.6">S2</text>
<text x="259.1" y="388.1">S6</text>
<text x="189.1" y="392">PIN_IN</text>
<text x="219.6" y="393.3">V1N</text>
<text x="259.1" y="390.6">S5</text>
<text x="259.1" y="395.7">S3</text>
<text x="420.4" y="395.5">FILE NAME:</text>
<text x="487.2" y="395">DATE:</text>
<text x="259.1" y="398.3">S4</text>
<text x="259.1" y="400.8">B2</text>
<text x="420.4" y="400.9">DESIGN TITLE:</text>
<text x="257.7" y="407.3">T5A</text>
<text x="259.1" y="403.3">B1</text>
<text x="487.5" y="404.4">PAGE:</text>
<text x="420.4" y="411.3">BY:</text>
<text x="426" y="411.3">Sean Gonsalves</text>
<text x="466.3" y="411.3">REV:</text>
</g>
<g font-size="1.8">
<text x="341.9" y="52.5">.175</text>
<text x="397.6" y="89">0.625 max</text>
<text x="397.6" y="127.1">0.625 max</text>
<text x="181.7" y="139.8">0.625 max</text>
<text x="397.6" y="165.3">0.625 max</text>
<text x="181.7" y="178">0.625 max</text>
<text x="397.6" y="203.4">0.625 max</text>
<text x="181.7" y="216.1">0.625 max</text>
<text x="397.6" y="241.5">0.625 max</text>
<text x="181.7" y="254.2">0.625 max</text>
<text x="397.6" y="279.6">0.625 max</text>
<text x="181.7" y="292.3">0.625 max</text>
<text x="397.6" y="317.7">0.625 max</text>
<text x="181.7" y="330.4">0.625 max</text>
<text x="397.6" y="355.8">0.625 max</text>
<text x="220" y="362.4">.175</text>
<text x="220" y="387.8">.175</text>
<text x="262.9" y="391.3">0.625 max</text>
</g>
</svg>
